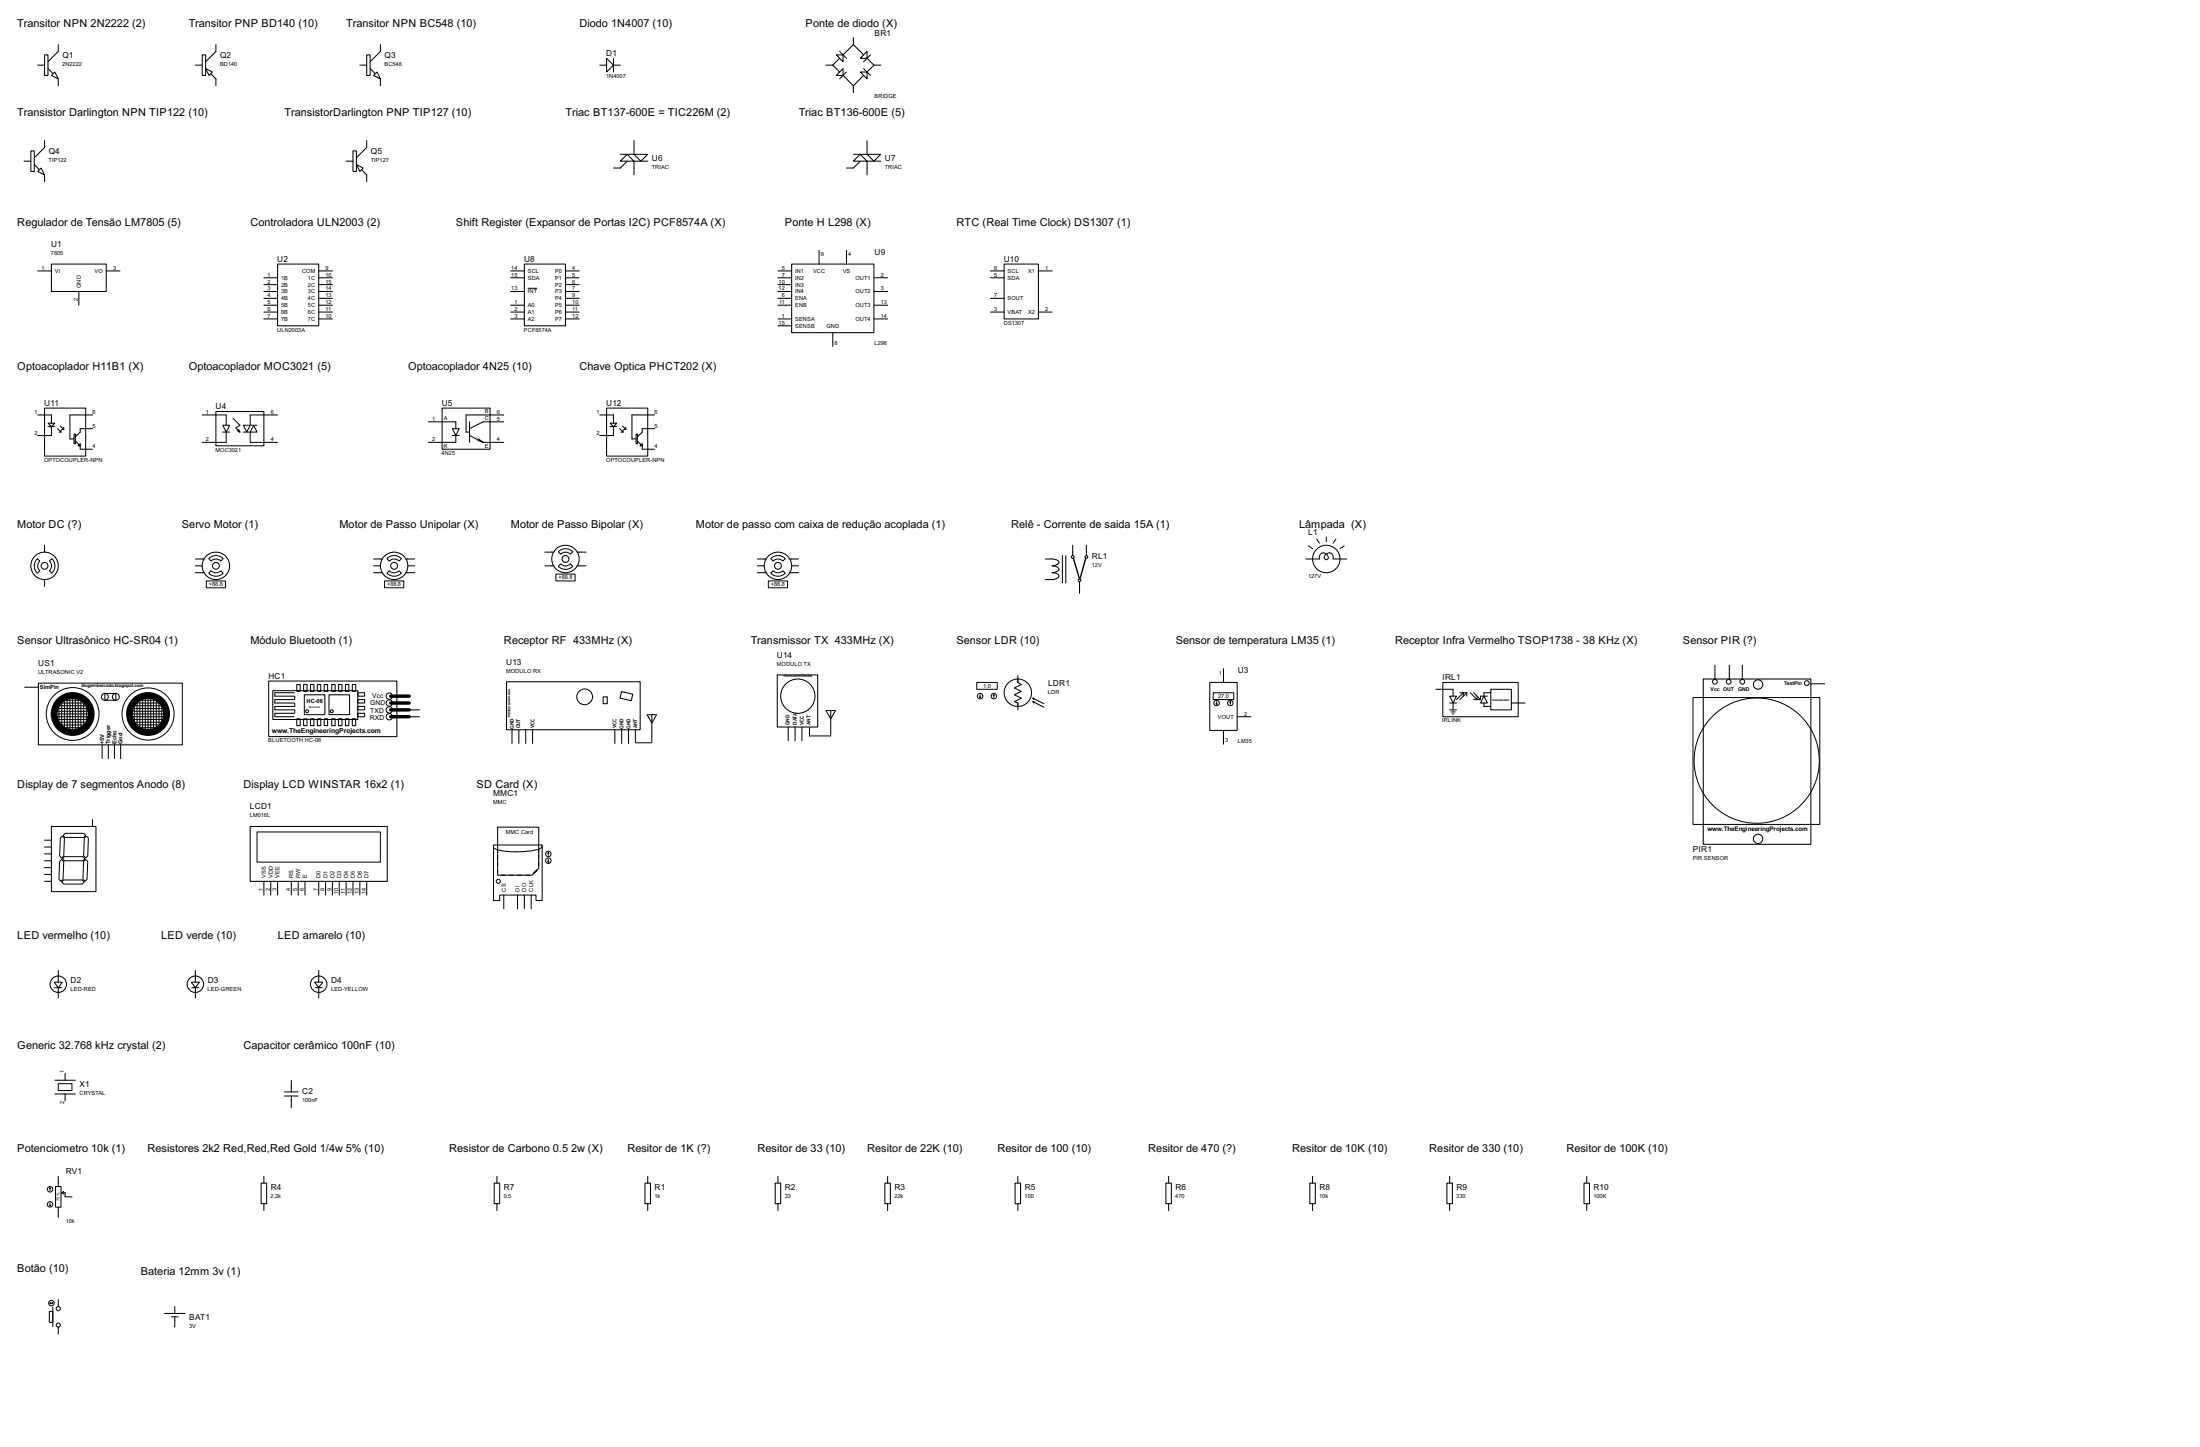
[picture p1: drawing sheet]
<svg xmlns="http://www.w3.org/2000/svg" width="815mm" height="536mm" viewBox="0 0 815 536" stroke-linecap="round" stroke-linejoin="round" font-family="sans-serif">
<g fill="none" stroke="#000" stroke-width=".38">
<path d="M21.6 16.5v2.5l-3.8 3.9M80 16.5v2.5l-3.8 3.9M141 16.5v2.5l-3.8 3.9M311.1 19l2.6 2.6M316.2 16.5l-3.8 3.8M316.2 16.5l3.8 3.8M316.2 14v2.5M14 24.1h2.5M16.5 20.3h1.3v7.6h-1.3zM17.8 25.4l1.8 1.8M19 27.9l1.3-1.2 1.3 2.5zM21.6 29.2v2.5"/>
<path d="M72.4 24.1h2.5M74.9 20.3h1.3v7.6h-1.3zM76.2 25.4l2.5 1.3-1.2 1.2zM78.2 27.4l1.8 1.8v2.5M133.3 24.1h2.6M135.9 20.3h1.3v7.6h-1.3zM137.2 25.4l1.7 1.8M138.4 27.9l1.3-1.2 1.3 2.5zM141 29.2v2.5M222.2 24.1h2.6M224.8 21.6l2.5 2.5-2.5 2.6zM227.3 24.1h2.6"/>
<path d="M227.3 21.6v5.1M306.1 24.1h2.5M308.6 24.1l2.5 2.6M309.9 20.3h2.5v2.6zM309.9 27.9l2.5-2.5v2.5zM311.1 21.6l-2.5 2.5M312.4 27.9l3.8 3.8M313.7 26.7l-2.6 2.5M316.2 31.7v2.6M318.8 26.7h2.5v2.5zM318.8 21.6l2.5-2.6v2.6zM320 25.4l2.6 2.5"/>
<path d="M320 27.9l-3.8 3.8M321.3 21.6l2.5 2.5M322.6 20.3l-2.6 2.6M323.8 24.1h2.6M323.8 24.1l-2.5 2.6M8.9 59.7h2.5M11.4 55.9h1.3v7.6h-1.3zM16.5 52.1v2.5l-3.8 3.8M128.3 59.7h2.5M130.8 55.9h1.3v7.6h-1.3zM135.9 52.1v2.5l-3.8 3.8M229.9 59.7l2.5-2.6 2.5 2.6z"/>
<path d="M232.4 59.7l-2.5 2.5h-2.6M234.9 57.1h5.1l-2.5 2.6zM234.9 52.1v5h-5M240 59.7h-5.1v5.1M316.2 59.7l2.6-2.6 2.5 2.6zM318.8 59.7l-2.6 2.5h-2.5M321.3 57.1h5.1l-2.6 2.6zM321.3 52.1v5h-5.1M326.4 59.7h-5.1v5.1M12.7 61l1.8 1.7M14 63.5l1.2-1.3 1.3 2.6zM16.5 64.8v2.5"/>
<path d="M132.1 61l2.5 1.2-1.3 1.3zM134.1 63l1.8 1.8v2.5M19 97.8h20.4v10.1h-20.4zM102.9 97.8h15.2v22.8h-15.2zM194.3 97.8h15.2v22.8h-15.2zM293.4 97.8h30.4v25.4h-30.4zM303.5 92.7v5.1M313.7 92.7v5.1M372.1 97.8h12.7v20.3h-12.7zM14 100.3h5M29.2 107.9v5.1M39.4 100.3h5"/>
<path d="M97.8 102.9h5.1M97.8 105.4h5.1M97.8 107.9h5.1M97.8 110.5h5.1M97.8 113h5.1M97.8 115.6h5.1M97.8 118.1h5.1M118.1 100.3h5.1M118.1 102.9h5.1M118.1 105.4h5.1M118.1 107.9h5.1M118.1 110.5h5.1"/>
<path d="M118.1 113h5.1M118.1 115.6h5.1M118.1 118.1h5.1M189.2 100.3h5.1M189.2 102.9h5.1M189.2 107.9h5.1M189.2 113h5.1M189.2 115.6h5.1M189.2 118.1h5.1M209.5 100.3h5.1M209.5 102.9h5.1M209.5 105.4h5.1"/>
<path d="M209.5 107.9h5.1M209.5 110.5h5.1M209.5 113h5.1M209.5 115.6h5.1M209.5 118.1h5.1M288.3 100.3h5.1M288.3 102.9h5.1M288.3 105.4h5.1M288.3 107.9h5.1M288.3 110.5h5.1M288.3 113h5.1M288.3 118.1h5.1"/>
<path d="M323.8 102.9h5.1M323.8 107.9h5.1M323.8 113h5.1M323.8 118.1h5.1M367 100.3h5.1M367 102.9h5.1M367 110.5h5.1M367 115.6h5.1M384.8 100.3h5.1M384.8 115.6h5.1M288.3 120.6h5.1M308.6 123.2v5.1"/>
<path d="M14 153.7h5v3M16.5 151.1h15.2v17.8h-15.2zM17.8 156.7h2.5l-1.3 1.3zM17.8 158h2.5M19 158v3.3h-5M21.3 158.7l1.3 1.3M22.4 157.7l1.2 1.3M22.6 159.3v.7M22.9 159h.7M23.6 158.2v.8M34.3 153.7h-8.4v8.9h1.5M34.3 158.7h-4.6v1.3l-1.8 1.8"/>
<path d="M74.9 153.7h5.1M80 152.4h17.8v12.7h-17.8zM97.8 153.7h5.1M158.7 156.2h10.2v2.5M163.8 151.1h17.8v15.3h-17.8zM167.6 158.7h2.6l-1.3 2.6zM174 156.2v7.6M186.7 153.7h-14v6.3h1.3M186.7 156.2h-7.6l-5.1 2.5M222.2 153.7h5.1v3M224.8 151.1h15.2v17.8h-15.2zM226.1 156.7h2.5l-1.3 1.3z"/>
<path d="M226.1 158h2.5M227.3 158v3.3h-5.1M229.6 158.7l1.3 1.3M230.6 157.7l1.3 1.3M230.9 159.3v.7M231.1 159h.8M231.9 158.2v.8M242.6 153.7h-8.4v8.9h1.5M242.6 158.7h-4.6v1.3l-1.8 1.8M21.8 160h.8M27.4 160.8h.5v3.5h-.5zM27.9 163.3l1.8 1.8h-.7l.7-.8v2.1h4.6"/>
<path d="M74.9 163.8h5.1M82.5 160h2.6M97.8 163.8h5.1M167.6 161.3h2.6M168.9 161.3v2.5h-10.2M174 161.3l5.1 2.5M177 163.1l2.1 .7M177.3 162.6l1.8 1.2M179.1 163.8h7.6M230.1 160h.8M235.7 160.8h.5v3.5h-.5zM236.2 163.3l1.8 1.8h-.8l.8-.8v2.1h4.6"/>
<path d="M16.5 201.9v2.6M16.5 214.6v2.6M72.4 207h3.3M72.4 212.1h3.3M72.4 209.5h2.5M138.4 207h3.3M138.4 212.1h3.3M138.4 209.5h2.6M150.4 207h3.3M150.4 212.1h3.3M151.1 209.5h2.6M201.9 209.5h3.3"/>
<path d="M201.9 204.5h3.3M213.9 209.5h3.3M213.9 204.5h3.3M280.7 207h3.3M280.7 212.1h3.3M280.7 209.5h2.5M292.6 207h3.3M292.6 212.1h3.3M293.4 209.5h2.5M387.3 207l3.2 .1 1.1 .3a.88 .88 0 0 1 .8 .8 .88 .88 0 0 1-.8 .9l-1.7 .4 1.7 .4a.88 .88 0 0 1 .8 .9 .88 .88 0 0 1-.8 .8l-1.7 .5 1.7 .3a.88 .88 0 0 1 .8 .9 .88 .88 0 0 1-.8 .9 7 7 0 0 1-4.3 .4M393.7 205.7v10.2M395 205.7v10.2"/>
<path d="M397.5 201.9v3.8M400 215.4v4.3M402.6 201.9v3.8M483.9 207h2.5M496.6 207h2.5M9.1 254.5h5.1M14.2 253h53.4v22.8h-53.4zM22.1 259.3h8.6M22.9 259.6v9.4M23.9 259.3v10.4M24.9 258.6v11.7M25.9 258.6v11.9"/>
<path d="M26.9 258.6v12.4M27.9 258.6v12.4M29 258.1v12.7M30 259.1v11.7M38.9 256.8h4v2.5h-4zM50.5 259.3h8.2M50.8 259.6v9.4M51.8 259.1v10.6M52.8 258.3v12M53.8 258.3v12.2M54.9 258.3v12.2M55.9 258.3v12.2"/>
<path d="M56.9 258.6v11.7M57.9 259.1v10.6M99.6 252.2h47.5v20.6h-47.5zM101.1 255.8h31.5v10.6h-31.5zM109 259.1h-7.1v1.2h7.1M109 256.5h-7.1v1.3h7.1M109.2 257.8v1.3M110 253.5h1.3v2.5h-1.3zM112.5 253.5h1.3v2.5h-1.3zM112.8 257.3h7.6v7.4h-7.6zM115.1 253.5h1.2v2.5h-1.2zM117.6 253.5h1.3v2.5h-1.3z"/>
<path d="M120.1 253.5h1.3v2.5h-1.3zM121.9 257.3h7.6v7.4h-7.6zM122.9 253.5h1.3v2.5h-1.3zM125.5 253.5h1.2v2.5h-1.2zM128 253.5h1.3v2.5h-1.3zM130.6 253.5h1.2v2.5h-1.2zM132.6 256.5h2.5v1.3h-2.5zM132.6 259.1h2.5v1.2h-2.5zM187.7 252.5h49.5v17.8h-49.5zM223.5 258.1h1.5v2.5h-1.5zM230.3 256.1l4.2 1-.6 2.4-4.2-1zM288 249.9h15v19.3h-15z"/>
<path d="M377.2 250.2v2.5l1.3 .8-2.6 1.3 2.6 1.2-2.6 1.3 2.6 1.3-2.6 1.2 1.3 .5v2.6M382.8 259.8l4 2.1M382.8 259.8l.2 .5M382.8 259.8h.5M382.8 258.6l4 2M382.8 258.6l.2 .5M382.8 258.6h.5M448.3 252.7h10.2v17.8h-10.2zM453.4 247.6v5.1M532.1 255.3h6.4v2.5M534.7 252.7h27.9v12.7h-27.9zM537.2 257.8h2.5l-1.2 2.5z"/>
<path d="M541 256.5h2.6M542.3 257.8v-1.3l-2.6 2.6M543.6 256.5l-2.6 2.6M543.6 256.5v1.3M544.8 256.5l2.6 2.6v-1.3M546.1 259.1h2.5M546.1 256.5l2.5 2.6M549.9 257.8l1.3 2.5h-2.6zM551.2 257.8h-2.6v1.3M552.4 255.3h7.7v7.6h-7.7zM552.4 256.5h-2.5v1.3M631.2 251.5h39.9v61.2h-39.9z"/>
<path d="M635.5 246.4v5.1M640.8 246.4v5.1M645.7 246.4v5.1M671.1 253.2h5M19.8 265.4h13M20.3 263.4h12.7M20.3 262.4h12.5M20.3 266.4h12.2M20.6 264.4h12.2M20.8 261.4h11.7M20.8 260.3h10.9M20.8 267.5h11.5"/>
<path d="M21.1 268.5h10.9M21.1 269.5h10.4M21.8 261.1v6.6M31 260.3v9.7M32 261.4v6.6M37.8 275.8v5.1M40.1 275.8v5.1M42.4 275.8v5.1M44.7 275.8v5.1M48.3 262.4h12.2M48.8 264.4h12.7M48.8 263.4h12.4"/>
<path d="M48.8 265.4h12.4M49 261.4h11.5M49 260.3h10.4M49 266.4h11.7M49.5 267.5h11.5M49.8 261.1v5.9M50 268.5h9.7M50.8 269.5h7.6M58.9 260.3v8.7M59.9 260.9v7.1M109 264.2h-7.1v1.2h7.1M109 261.6h-7.1v1.3h7.1"/>
<path d="M109.2 260.3v1.3M109.2 262.9v1.3M110 266.2h1.3v2.5h-1.3zM112.5 266.2h1.3v2.5h-1.3zM115.1 266.2h1.2v2.5h-1.2zM117.6 266.2h1.3v2.5h-1.3zM120.1 266.2h1.3v2.5h-1.3zM122.9 266.2h1.3v2.5h-1.3zM125.5 266.2h1.2v2.5h-1.2zM128 266.2h1.3v2.5h-1.3zM130.6 266.2h1.2v2.5h-1.2zM132.6 261.6h2.5v1.3h-2.5z"/>
<path d="M132.6 264.2h2.5v1.2h-2.5zM150.4 265.4h5M150.4 262.9h5M189.7 270.3v5M192.3 270.3v5M194.8 270.3v5M197.4 270.3v5M227.8 270.3v5M230.4 270.3v5M232.9 270.3v5M235.5 270.3v4.8M235.7 275.1h5.6"/>
<path d="M239.8 264.7l1.8 3M240 264.7h3.1M241.6 264.7v2.8M241.6 267.7v7.4M243.3 264.7l-1.7 3M292.1 269.2v5.1M294.6 269.2v5.1M297.2 269.2v5.1M300 269.5v3h7.8M306.1 263.1l1.7 3.1M306.3 263.1h3.1M307.8 263.1v2.8"/>
<path d="M307.8 266.2v6.1M309.6 263.1l-1.8 3.1M453.4 270.5v5.1M458.5 265.4h5M537.2 260.3h2.5M537.2 262.9h2.5M537.7 263.7h1.5M538.2 264.4h.5M538.5 260.3v2.6M549.9 260.3v1.3h2.5M560.1 260.3h5M16.5 311.1h2.5"/>
<path d="M16.5 313.7h2.5M16.5 316.2h2.5M16.5 318.8h2.5M19 306.1h16.6v24.1h-16.6zM34.3 303.5v2.6M92.7 306.1h50.8v20.3h-50.8zM182.9 312.9h18v20.6h-2.3v-2h-13.4v2h-2.3zM184.4 306.3h15.2v15.3l-2.5 2.5h-12.7zM184.4 314.5v1.2M184.4 316.7v1.3M184.4 319.5v1.3M199.6 314.5v1.2"/>
<path d="M199.6 316.7v1.3M199.6 319.3v1.2M200.9 313.4a4.5 4.5 0 0 1-3.9 1.7 28.3 28.3 0 0 1-13.7-.9l-.4-.5M16.5 321.3h2.5M16.5 323.8h2.5M16.5 326.4h2.5M97.8 326.4v5.1M100.3 326.4v5.1M102.9 326.4v5.1M107.9 326.4v5.1M110.5 326.4v5.1M113 326.4v5.1"/>
<path d="M118.1 326.4v5.1M120.6 326.4v5.1M123.2 326.4v5.1M125.7 326.4v5.1M128.3 326.4v5.1M130.8 326.4v5.1M133.3 326.4v5.1M135.9 326.4v5.1M184.4 322.3v1.3M185.7 324.1h1.5M186.7 331.5v5M188.7 324.1h1.5"/>
<path d="M191.8 324.1h1.5M191.8 331.5v5M194.3 331.5v5M194.8 324.1h1.5M196.8 331.5v5M198.6 322.6l-1 1M21.6 359.4v4.3M72.4 359.4v4.3M118.1 359.4v4.3M20.1 363.7h3l-1.5 2.1zM20.3 365.8h2.6M21.6 365.8v3.8"/>
<path d="M70.9 363.7h3l-1.5 2.1zM71.1 365.8h2.6M72.4 365.8v3.8M116.6 363.7h3l-1.5 2.1zM116.8 365.8h2.6M118.1 365.8v3.8M24.1 397.5v2.5M20.3 400h7.6M20.3 405.1h7.6M21.6 401.3h5.1v2.6h-5.1zM24.1 405.1v2.6M105.4 405.9h5.1"/>
<path d="M105.4 404.4h5.1M107.9 400v4.4M107.9 405.9v4.3M20.6 439.4h2v7.6h-2zM21.6 435.6v3.8M96.8 438.1h2v7.7h-2zM97.8 435.6v2.5M183.1 438.1h2.1v7.7h-2.1zM184.1 435.6v2.5M239 438.1h2v7.7h-2zM240 435.6v2.5M287.3 438.1h2v7.7h-2z"/>
<path d="M288.3 435.6v2.5M327.9 438.1h2v7.7h-2zM328.9 435.6v2.5M376.2 438.1h2v7.7h-2zM377.2 435.6v2.5M432.1 438.1h2v7.7h-2zM433.1 435.6v2.5M485.4 438.1h2v7.7h-2zM486.4 435.6v2.5M536.2 438.1h2v7.7h-2zM537.2 435.6v2.5M587 438.1h2v7.7h-2z"/>
<path d="M588 435.6v2.5M21.6 447v3.8M22.9 441.7l.7 .5M22.9 441.7h1.2v1.5h2.6M23.6 441.2l-.7 .5M97.8 445.8v2.5M184.1 445.8v2.5M240 445.8v2.5M288.3 445.8v2.5M328.9 445.8v2.5M377.2 445.8v2.5M433.1 445.8v2.5"/>
<path d="M486.4 445.8v2.5M537.2 445.8v2.5M588 445.8v2.5M18.3 485.6h1.3v4.1h-1.3zM19.6 484.1v7.1M21.6 481.3v2.6M21.6 491.5v2.5M61 486.4h7.6M63.5 487.7h2.5M64.8 483.9v2.5M64.8 487.7v3.8"/>
<circle cx="16.5" cy="209.5" r="5.1"/>
<circle cx="16.5" cy="209.6" r="1.27"/>
<circle cx="80" cy="209.5" r="5.1"/>
<circle cx="80" cy="209.6" r="1.27"/>
<circle cx="146" cy="209.5" r="5.1"/>
<circle cx="146" cy="209.6" r="1.27"/>
<circle cx="209.5" cy="207" r="5.1"/>
<circle cx="209.5" cy="207" r="1.27"/>
<circle cx="288.3" cy="209.5" r="5.1"/>
<circle cx="288.3" cy="209.6" r="1.27"/>
<circle cx="397.5" cy="206.2" r=".51"/>
<circle cx="400" cy="214.9" r=".51"/>
<circle cx="402.6" cy="206.2" r=".51"/>
<circle cx="491.5" cy="207" r="5.1"/>
<circle cx="38.9" cy="258.1" r="1.27"/>
<circle cx="42.9" cy="258.1" r="1.27"/>
<circle cx="216.7" cy="258.1" r="2.92"/>
<circle cx="295.7" cy="257.8" r="6.4"/>
<circle cx="377.2" cy="256.5" r="5.1"/>
<circle cx="651.5" cy="253.5" r="1.74"/>
<circle cx="651.5" cy="310.6" r="1.74"/>
<circle cx="21.6" cy="364.5" r="3"/>
<circle cx="72.4" cy="364.5" r="3"/>
<circle cx="118.1" cy="364.5" r="3"/>
<circle cx="21.6" cy="490.7" r=".76"/>
<circle cx="21.6" cy="484.6" r=".76"/>
</g>
<g fill="none" stroke="#000" stroke-width=".37">
<path d="M195.6 106.8h3.4M80 153.7h3.8v3.8M82.5 157.5h2.6l-1.3 2.5zM86.4 154.9l2.5 2.6-1.5 1 1.5 1.5M87.9 159.5l1 .5M88.4 159l.5 1M90.2 157.5h2.5l-1.3 2.5zM94 157.5l1.2 2.5h-2.5zM97.8 153.7h-5.1v3.8h2.5M83.8 160v3.8h-3.8M90.2 160h2.5v3.8h5.1M487.9 199.6l1 1.6"/>
<path d="M491.5 198.9v1.8M495 199.6l-1 1.6M13.8 206.9l.9 .9-.7 1.5 .1 1.1 .6 1-.9 .9a3.7 3.7 0 0 1 0-5.4zM18.3 207.8l.9-.9a3.7 3.7 0 0 1 0 5.4l-.9-.9 .8-1.6-.1-1zM76.5 215.1h7.1v2.6h-7.1zM77.3 212.3l.9-.9 1 .6 1.1 .1 1.5-.7 .9 .9a3.7 3.7 0 0 1-5.4 0zM77.3 206.9a3.7 3.7 0 0 1 5.4 0l-.9 .9-.9-.7-1.1-.1-1.6 .8zM142.5 215.1h7.1v2.6h-7.1zM143.4 212.3l.9-.9 1 .6 1 .1 1.6-.7 .9 .9a3.7 3.7 0 0 1-5.4 0zM143.4 206.9a3.7 3.7 0 0 1 5.4 0l-.9 .9-1-.7-1.1-.1-1.5 .8zM206 212.6h7.1v2.5h-7.1zM206.9 209.7l.9-.9 1 .7 1 .1 1.6-.8 .9 .9a3.7 3.7 0 0 1-5.4 0z"/>
<path d="M206.9 204.3a3.7 3.7 0 0 1 5.4 0l-.9 .9-1-.6-1.1-.1-1.5 .7zM284.7 215.1h7.1v2.6h-7.1zM285.6 212.3l.9-.9 1 .6 1.1 .1 1.5-.7 .9 .9a3.7 3.7 0 0 1-5.4 0zM285.6 206.9a3.7 3.7 0 0 1 5.4 0l-.9 .9-1-.7-1.1-.1-1.5 .8zM484.9 202.2l1.5 1M486.4 207h2.5a1.65 1.65 0 0 1 1.6-2.2 1.65 1.65 0 0 1 1.6 2.2 .81 .81 0 0 1-1.2 0 .81 .81 0 0 1 0-1.2 1.66 1.66 0 0 1 2.2-.9 1.66 1.66 0 0 1 .9 2.1h2.6M498.1 202.2l-1.5 1M361.9 252.7h7.7v2.6h-7.7zM363 258.1l.2 .2M363.2 257.3v1M363.5 258.1l-.3 .2M368.3 257.3l-.3 .3"/>
<path d="M368.3 257.3l.3 .3M368.3 257.3v1M449.6 256.5h7.6v2.6h-7.6zM450.8 259.8v1.1M455.9 259.8l-.2 .3M455.9 259.8l.3 .3M455.9 259.8v1.1M627.4 258.3h47v47h-47zM450.6 260.6l.2 .3M451.1 260.6l-.3 .3M22.4 310.4l.7-.8 .8 .8-.3 6.6-.7 .8-.8-.8zM22.9 318.3l.7 .7-.2 6.6-.8 .8-.8-.8 .3-6.6z"/>
<path d="M23.1 318l.8-.8h6.8l.8 .8-.8 .8h-6.8zM23.4 309.4l.7-.8h6.9l.7 .8-.7 .7h-6.9zM31.2 310.4l.8-.8 .8 .8-.3 6.6-.8 .8-.7-.8zM31.7 318.3l.8 .7-.2 6.6-.8 .8-.8-.8 .3-6.6zM95.2 308.1h45.8v11.2h-45.8zM202.9 319l.3 .3M203.2 315.7l.3 .3M203.2 315.7l-.3 .3M203.2 315.7v1M203.2 318.3v1M203.5 319l-.3 .3M23.6 325.9h6.9l.7 .7-.7 .8h-6.9l-.7-.8z"/>
<path d="M18.5 439.9l-.2 .3M18.5 439.9l.3 .3M18.5 439.9v1M18.3 446.3l.2 .2M18.5 445.5v1M18.8 446.3l-.3 .2M18.5 482.6h1.1M18.5 482.6l.3 .3M18.8 482.3l-.3 .3M19.3 482.3l.3 .3M19.6 482.6l-.3 .3"/>
<circle cx="144.3" cy="257.8" r="1.19"/>
<circle cx="363.2" cy="257.8" r="1.02"/>
<circle cx="368.3" cy="257.8" r="1.02"/>
<circle cx="635.5" cy="252.5" r=".89"/>
<circle cx="640.6" cy="252.5" r=".89"/>
<circle cx="645.7" cy="252.5" r=".89"/>
<circle cx="669.5" cy="253" r=".89"/>
<circle cx="26.9" cy="264.4" r="9.8"/>
<circle cx="54.9" cy="264.4" r="9.7"/>
<circle cx="113.8" cy="263.4" r=".55"/>
<circle cx="122.9" cy="263.4" r=".55"/>
<circle cx="144.3" cy="260.4" r="1.19"/>
<circle cx="144.3" cy="265.4" r="1.19"/>
<circle cx="144.3" cy="262.9" r="1.19"/>
<circle cx="450.8" cy="260.4" r="1.02"/>
<circle cx="455.9" cy="260.4" r="1.02"/>
<circle cx="651" cy="281.7" r="23.2"/>
<circle cx="203.2" cy="316.2" r="1.02"/>
<circle cx="203.2" cy="318.8" r="1.02"/>
<circle cx="184.7" cy="326.4" r=".76"/>
<circle cx="18.5" cy="440.4" r="1.02"/>
<circle cx="18.5" cy="446" r="1.02"/>
<circle cx="19" cy="482.6" r="1.02"/>
</g>
<g fill="none" stroke="#000" stroke-width="2.5">
<circle cx="26.9" cy="264.4" r="6.9"/>
<circle cx="54.9" cy="264.4" r="6.9"/>
</g>
<path d="M144.8 257.8h6.8M144.8 260.3h6.8M144.8 262.9h6.8M144.8 265.4h6.8" fill="none" stroke="#000" stroke-width="1.3"/>
<path d="M397.8 206.8l2.2 7.6M402.3 206.8l-2 7.3" fill="none" stroke="#000" stroke-width=".51"/>
<path d="M198.9 322.3l-1 1" fill="none" stroke="#000" stroke-width=".63"/>
<g font-size="4.5">
<text x="6.4" y="10">Transitor NPN 2N2222 (2)</text>
<text x="69.9" y="10">Transitor PNP BD140 (10)</text>
<text x="128.3" y="10">Transitor NPN BC548 (10)</text>
<text x="214.7" y="10">Diodo 1N4007 (10)</text>
<text x="298.5" y="10">Ponte de diodo (X)</text>
<text x="6.4" y="43">Transistor Darlington NPN TIP122 (10)</text>
<text x="105.5" y="43">TransistorDarlington PNP TIP127 (10)</text>
<text x="209.6" y="43">Triac BT137-600E = TIC226M (2)</text>
<text x="296" y="43">Triac BT136-600E (5)</text>
<text x="6.4" y="83.7">Regulador de Tensão LM7805 (5)</text>
<text x="92.8" y="83.7">Controladora ULN2003 (2)</text>
<text x="169" y="83.7">Shift Register (Expansor de Portas I2C) PCF8574A (X)</text>
<text x="290.9" y="83.7">Ponte H L298 (X)</text>
<text x="354.4" y="83.7">RTC (Real Time Clock) DS1307 (1)</text>
<text x="6.4" y="137">Optoacoplador H11B1 (X)</text>
<text x="69.9" y="137">Optoacoplador MOC3021 (5)</text>
<text x="151.2" y="137">Optoacoplador 4N25 (10)</text>
<text x="214.7" y="137">Chave Optica PHCT202 (X)</text>
<text x="6.4" y="195.4">Motor DC (?)</text>
<text x="67.4" y="195.4">Servo Motor (1)</text>
<text x="125.8" y="195.4">Motor de Passo Unipolar (X)</text>
<text x="189.3" y="195.4">Motor de Passo Bipolar (X)</text>
<text x="257.9" y="195.4">Motor de passo com caixa de redução acoplada (1)</text>
<text x="374.7" y="195.4">Relê - Corrente de saida 15A (1)</text>
<text x="481.4" y="195.4">Lâmpada (X)</text>
<text x="6.4" y="238.6">Sensor Ultrasônico HC-SR04 (1)</text>
<text x="92.8" y="238.6">Módulo Bluetooth (1)</text>
<text x="186.8" y="238.6">Receptor RF 433MHz (X)</text>
<text x="278.2" y="238.6">Transmissor TX 433MHz (X)</text>
<text x="354.4" y="238.6">Sensor LDR (10)</text>
<text x="435.7" y="238.6">Sensor de temperatura LM35 (1)</text>
<text x="517" y="238.6">Receptor Infra Vermelho TSOP1738 - 38 KHz (X)</text>
<text x="623.6" y="238.6">Sensor PIR (?)</text>
<text x="6.4" y="291.9">Display de 7 segmentos Anodo (8)</text>
<text x="90.2" y="291.9">Display LCD WINSTAR 16x2 (1)</text>
<text x="176.6" y="291.9">SD Card (X)</text>
<text x="6.4" y="347.8">LED vermelho (10)</text>
<text x="59.8" y="347.8">LED verde (10)</text>
<text x="102.9" y="347.8">LED amarelo (10)</text>
<text x="6.4" y="388.5">Generic 32.768 kHz crystal (2)</text>
<text x="90.2" y="388.5">Capacitor cerâmico 100nF (10)</text>
<text x="6.4" y="426.6">Potenciometro 10k (1)</text>
<text x="54.7" y="426.6">Resistores 2k2 Red,Red,Red Gold 1/4w 5% (10)</text>
<text x="166.4" y="426.6">Resistor de Carbono 0.5</text>
<text x="211.7" y="426.6">2w (X)</text>
<text x="232.5" y="426.6">Resitor de 1K (?)</text>
<text x="280.7" y="426.6">Resitor de 33 (10)</text>
<text x="321.4" y="426.6">Resitor de 22K (10)</text>
<text x="369.6" y="426.6">Resitor de 100 (10)</text>
<text x="425.5" y="426.6">Resitor de 470 (?)</text>
<text x="478.9" y="426.6">Resitor de 10K (10)</text>
<text x="529.7" y="426.6">Resitor de 330 (10)</text>
<text x="580.5" y="426.6">Resitor de 100K (10)</text>
<text x="6.4" y="471">Botão (10)</text>
<text x="52.1" y="472.3">Bateria 12mm 3v (1)</text>
</g>
<g font-size="3.4">
<text x="324.1" y="13.2">BR1</text>
<text x="23.1" y="21.6">Q1</text>
<text x="81.5" y="21.6">Q2</text>
<text x="142.5" y="21.6">Q3</text>
<text x="224.7" y="20.8">D1</text>
<text x="18" y="57.2">Q4</text>
<text x="137.4" y="57.2">Q5</text>
<text x="241.6" y="59.7">U6</text>
<text x="327.9" y="59.7">U7</text>
<text x="18.9" y="91.5">U1</text>
<text x="324.1" y="94.4">U9</text>
<text x="102.8" y="97">U2</text>
<text x="194.2" y="97">U8</text>
<text x="372" y="97">U10</text>
<text x="16.4" y="150.3">U11</text>
<text x="79.9" y="151.6">U4</text>
<text x="163.7" y="150.3">U5</text>
<text x="224.7" y="150.3">U12</text>
<text x="484.8" y="198.1">L1</text>
<text x="404.6" y="207.1">RL1</text>
<text x="287.9" y="243.6">U14</text>
<text x="14.1" y="246.7">US1</text>
<text x="99.5" y="251.4">HC1</text>
<text x="187.6" y="246.2">U13</text>
<text x="458.7" y="249.4">U3</text>
<text x="534.5" y="251.9">IRL1</text>
<text x="388.4" y="254">LDR1</text>
<text x="92.6" y="299.7">LCD1</text>
<text x="182.8" y="294.9">MMC1</text>
<text x="627.3" y="315.6">PIR1</text>
<text x="26.2" y="364">D2</text>
<text x="77" y="364">D3</text>
<text x="122.7" y="364">D4</text>
<text x="29.5" y="402.6">X1</text>
<text x="112" y="405.1">C2</text>
<text x="24.4" y="434.8">RV1</text>
<text x="100.3" y="440.7">R4</text>
<text x="186.7" y="440.7">R7</text>
<text x="242.6" y="440.7">R1</text>
<text x="290.8" y="440.7">R2</text>
<text x="331.5" y="440.7">R3</text>
<text x="379.7" y="440.7">R5</text>
<text x="435.6" y="440.7">R6</text>
<text x="488.9" y="440.7">R8</text>
<text x="539.7" y="440.7">R9</text>
<text x="590.5" y="440.7">R10</text>
<text x="70.1" y="488.9">BAT1</text>
</g>
<g font-size="2.8">
<text x="137.2" y="261.2">GND</text>
<text x="137.2" y="264">TXD</text>
<text x="137.9" y="258.7">Vcc</text>
<text x="137.1" y="266.5">RXD</text>
<text x="100.8" y="271.6">www.TheEngineeringProjects.com</text>
</g>
<text font-size="2.6" x="632.7" y="307.6">www.TheEngineeringProjects.com</text>
<g font-size="2.4">
<text x="14.8" y="255.2">SimPin</text>
<text x="113.6" y="260.3">HC-06</text>
<text x="38.6" y="275.7" transform="rotate(-90 38.6 275.7)">+5V</text>
<text x="40.9" y="275.5" transform="rotate(-90 40.9 275.5)">Trigger</text>
<text x="43.1" y="275.5" transform="rotate(-90 43.1 275.5)">Echo</text>
<text x="45.4" y="275.6" transform="rotate(-90 45.4 275.6)">Gnd</text>
</g>
<g font-size="2.3">
<text x="23.1" y="24.6">2N2222</text>
<text x="81.5" y="24.6">BD140</text>
<text x="142.5" y="24.6">BC548</text>
<text x="224.6" y="28.8">1N4007</text>
<text x="324.1" y="36.4">BRIDGE</text>
<text x="18" y="60.2">TIP122</text>
<text x="137.4" y="60.2">TIP127</text>
<text x="241.5" y="62.7">TRIAC</text>
<text x="327.9" y="62.7">TRIAC</text>
<text x="18.9" y="94.4">7805</text>
<text x="304.2" y="94.9">9</text>
<text x="314.3" y="94.9">4</text>
<text x="15.4" y="99.9">1</text>
<text x="20.4" y="101">VI</text>
<text x="35" y="101">VO</text>
<text x="41.9" y="99.9">3</text>
<text x="111.9" y="101">COM</text>
<text x="120.6" y="99.9">9</text>
<text x="189.5" y="99.9">14</text>
<text x="195.6" y="101">SCL</text>
<text x="205.7" y="101">P0</text>
<text x="212.1" y="99.9">4</text>
<text x="289.7" y="99.9">5</text>
<text x="294.7" y="101">IN1</text>
<text x="301.3" y="101">VCC</text>
<text x="312.3" y="101">VS</text>
<text x="368.4" y="99.9">6</text>
<text x="373.4" y="101">SCL</text>
<text x="381" y="101">X1</text>
<text x="387.3" y="99.9">1</text>
<text x="29.9" y="106.6" transform="rotate(-90 29.9 106.6)">GND</text>
<text x="99.2" y="102.5">1</text>
<text x="99.2" y="105">2</text>
<text x="99.2" y="107.6">3</text>
<text x="104.1" y="103.6">1B</text>
<text x="104.1" y="106.1">2B</text>
<text x="114.1" y="103.6">1C</text>
<text x="114.1" y="106.1">2C</text>
<text x="120.6" y="102.5">16</text>
<text x="120.6" y="105">15</text>
<text x="120.6" y="107.6">14</text>
<text x="189.5" y="102.5">15</text>
<text x="189.5" y="107.6">13</text>
<text x="195.6" y="103.6">SDA</text>
<text x="205.7" y="103.6">P1</text>
<text x="205.7" y="106.1">P2</text>
<text x="212.1" y="102.5">5</text>
<text x="212.1" y="105">6</text>
<text x="212.1" y="107.6">7</text>
<text x="288.5" y="105">10</text>
<text x="288.5" y="107.6">12</text>
<text x="289.7" y="102.5">7</text>
<text x="294.7" y="103.6">IN2</text>
<text x="294.7" y="106.1">IN3</text>
<text x="317" y="103.6">OUT1</text>
<text x="326.4" y="102.5">2</text>
<text x="326.4" y="107.6">3</text>
<text x="368.4" y="102.5">5</text>
<text x="373.4" y="103.6">SDA</text>
<text x="28.8" y="111.6" transform="rotate(-90 28.8 111.6)">2</text>
<text x="99.2" y="110.1">4</text>
<text x="99.2" y="112.6">5</text>
<text x="104.1" y="108.7">3B</text>
<text x="104.1" y="111.2">4B</text>
<text x="104.1" y="113.7">5B</text>
<text x="114.1" y="108.7">3C</text>
<text x="114.1" y="111.2">4C</text>
<text x="114.1" y="113.7">5C</text>
<text x="120.6" y="110.1">13</text>
<text x="120.6" y="112.6">12</text>
<text x="190.6" y="112.6">1</text>
<text x="195.6" y="108.7">INT</text>
<text x="195.6" y="113.7">A0</text>
<text x="205.7" y="108.7">P3</text>
<text x="205.7" y="111.2">P4</text>
<text x="205.7" y="113.7">P5</text>
<text x="212.1" y="110.1">9</text>
<text x="212.1" y="112.6">10</text>
<text x="288.7" y="112.6">11</text>
<text x="289.7" y="110.1">6</text>
<text x="294.7" y="111.2">ENA</text>
<text x="294.7" y="113.7">ENB</text>
<text x="294.7" y="108.7">IN4</text>
<text x="317" y="108.7">OUT2</text>
<text x="317" y="113.7">OUT3</text>
<text x="326.4" y="112.6">13</text>
<text x="368.4" y="110.1">7</text>
<text x="373.4" y="111.2">SOUT</text>
<text x="99.2" y="115.2">6</text>
<text x="99.2" y="117.7">7</text>
<text x="104.1" y="116.3">6B</text>
<text x="104.1" y="118.8">7B</text>
<text x="114.1" y="116.3">6C</text>
<text x="114.1" y="118.8">7C</text>
<text x="120.6" y="115.2">11</text>
<text x="120.6" y="117.7">10</text>
<text x="190.6" y="115.2">2</text>
<text x="190.6" y="117.7">3</text>
<text x="195.6" y="116.3">A1</text>
<text x="195.6" y="118.8">A2</text>
<text x="205.7" y="116.3">P6</text>
<text x="205.7" y="118.8">P7</text>
<text x="212.1" y="115.2">11</text>
<text x="212.1" y="117.7">12</text>
<text x="289.7" y="117.7">1</text>
<text x="294.7" y="118.8">SENSA</text>
<text x="317" y="118.8">OUT4</text>
<text x="326.4" y="117.7">14</text>
<text x="368.4" y="115.2">3</text>
<text x="373.4" y="116.3">VBAT</text>
<text x="381" y="116.3">X2</text>
<text x="387.3" y="115.2">2</text>
<text x="102.7" y="122.8">ULN2003A</text>
<text x="194.2" y="122.8">PCF8574A</text>
<text x="288.5" y="120.3">15</text>
<text x="294.7" y="121.4">SENSB</text>
<text x="306.3" y="121.5">GND</text>
<text x="372" y="120.2">DS1307</text>
<text x="309.2" y="127.6">8</text>
<text x="324.1" y="127.8">L298</text>
<text x="12.8" y="153.3">1</text>
<text x="34.3" y="153.3">6</text>
<text x="76.3" y="153.3">1</text>
<text x="100.3" y="153.3">6</text>
<text x="160.1" y="155.8">1</text>
<text x="164.4" y="155.7">A</text>
<text x="179.6" y="155.7">C</text>
<text x="179.7" y="153.1">B</text>
<text x="184.1" y="155.8">5</text>
<text x="184.1" y="153.3">6</text>
<text x="221.1" y="153.3">1</text>
<text x="242.6" y="153.3">6</text>
<text x="12.8" y="160.9">2</text>
<text x="34.3" y="158.4">5</text>
<text x="221.1" y="160.9">2</text>
<text x="242.6" y="158.4">5</text>
<text x="34.3" y="166">4</text>
<text x="76.3" y="163.4">2</text>
<text x="79.9" y="167.2">MOC3021</text>
<text x="100.3" y="163.4">4</text>
<text x="160.1" y="163.4">2</text>
<text x="164.4" y="165.8">K</text>
<text x="179.7" y="165.8">E</text>
<text x="184.1" y="163.4">4</text>
<text x="242.6" y="166">4</text>
<text x="16.4" y="171">OPTOCOUPLER-NPN</text>
<text x="163.7" y="168.5">4N25</text>
<text x="224.7" y="171">OPTOCOUPLER-NPN</text>
<text x="207" y="214.6">+88.8</text>
<text x="404.6" y="210">12V</text>
<text x="484.8" y="214.2">127V</text>
<text x="77.4" y="217.1">+88.8</text>
<text x="143.5" y="217.1">+88.8</text>
<text x="285.7" y="217.1">+88.8</text>
<text x="14.1" y="249.6">ULTRASONIC V2</text>
<text x="187.6" y="249.1">MODULO RX</text>
<text x="287.9" y="246.6">MODULO TX</text>
<text x="451.6" y="249.8">1</text>
<text x="364.4" y="254.7">1.0</text>
<text x="388.4" y="257">LDR</text>
<text x="451.4" y="258.5">27.0</text>
<text x="190.4" y="269.8" transform="rotate(-90 190.4 269.8)">GND</text>
<text x="192.7" y="269.7" transform="rotate(-90 192.7 269.7)">OUT</text>
<text x="198" y="269.6" transform="rotate(-90 198 269.6)">VCC</text>
<text x="228.5" y="269.6" transform="rotate(-90 228.5 269.6)">VCC</text>
<text x="231.1" y="269.8" transform="rotate(-90 231.1 269.8)">GND</text>
<text x="233.6" y="269.8" transform="rotate(-90 233.6 269.8)">GND</text>
<text x="236.1" y="269.7" transform="rotate(-90 236.1 269.7)">ANT</text>
<text x="292.5" y="268.5" transform="rotate(-90 292.5 268.5)">GND</text>
<text x="295.3" y="268.3" transform="rotate(-90 295.3 268.3)">DATA</text>
<text x="297.9" y="268.4" transform="rotate(-90 297.9 268.4)">VCC</text>
<text x="300.4" y="268.4" transform="rotate(-90 300.4 268.4)">ANT</text>
<text x="451.3" y="266.1">VOUT</text>
<text x="461" y="265">2</text>
<text x="534.5" y="267.5">IRLINK</text>
<text x="99.4" y="274.9">BLUETOOTH HC-06</text>
<text x="454" y="275">3</text>
<text x="458.7" y="275.1">LM35</text>
<text x="182.7" y="297.9">MMC</text>
<text x="92.6" y="302.7">LM016L</text>
<text x="187.5" y="309">MMC Card</text>
<text x="627.3" y="318.6">PIR SENSOR</text>
<text x="98.5" y="325.1" transform="rotate(-90 98.5 325.1)">VSS</text>
<text x="101" y="325.1" transform="rotate(-90 101 325.1)">VDD</text>
<text x="103.6" y="325.1" transform="rotate(-90 103.6 325.1)">VEE</text>
<text x="108.7" y="325.1" transform="rotate(-90 108.7 325.1)">RS</text>
<text x="111.2" y="325.1" transform="rotate(-90 111.2 325.1)">RW</text>
<text x="113.7" y="325.1" transform="rotate(-90 113.7 325.1)">E</text>
<text x="118.8" y="325.1" transform="rotate(-90 118.8 325.1)">D0</text>
<text x="121.4" y="325.1" transform="rotate(-90 121.4 325.1)">D1</text>
<text x="123.9" y="325.1" transform="rotate(-90 123.9 325.1)">D2</text>
<text x="126.4" y="325.1" transform="rotate(-90 126.4 325.1)">D3</text>
<text x="129" y="325.1" transform="rotate(-90 129 325.1)">D4</text>
<text x="131.5" y="325.1" transform="rotate(-90 131.5 325.1)">D5</text>
<text x="134.1" y="325.1" transform="rotate(-90 134.1 325.1)">D6</text>
<text x="136.6" y="325.1" transform="rotate(-90 136.6 325.1)">D7</text>
<text x="97.4" y="330.1" transform="rotate(-90 97.4 330.1)">1</text>
<text x="99.9" y="330.1" transform="rotate(-90 99.9 330.1)">2</text>
<text x="102.5" y="330.1" transform="rotate(-90 102.5 330.1)">3</text>
<text x="107.6" y="330.1" transform="rotate(-90 107.6 330.1)">4</text>
<text x="110.1" y="330.1" transform="rotate(-90 110.1 330.1)">5</text>
<text x="112.6" y="330.1" transform="rotate(-90 112.6 330.1)">6</text>
<text x="117.7" y="330.1" transform="rotate(-90 117.7 330.1)">7</text>
<text x="120.3" y="330.1" transform="rotate(-90 120.3 330.1)">8</text>
<text x="122.8" y="330.1" transform="rotate(-90 122.8 330.1)">9</text>
<text x="125.3" y="331.2" transform="rotate(-90 125.3 331.2)">10</text>
<text x="127.9" y="331" transform="rotate(-90 127.9 331)">11</text>
<text x="130.4" y="331.2" transform="rotate(-90 130.4 331.2)">12</text>
<text x="133" y="331.2" transform="rotate(-90 133 331.2)">13</text>
<text x="135.5" y="331.2" transform="rotate(-90 135.5 331.2)">14</text>
<text x="187.4" y="330.2" transform="rotate(-90 187.4 330.2)">CS</text>
<text x="192.5" y="330.2" transform="rotate(-90 192.5 330.2)">DI</text>
<text x="195" y="330.2" transform="rotate(-90 195 330.2)">DO</text>
<text x="197.6" y="330.2" transform="rotate(-90 197.6 330.2)">CLK</text>
<text x="26.2" y="366.9">LED-RED</text>
<text x="77" y="366.9">LED-GREEN</text>
<text x="122.7" y="366.9">LED-YELLOW</text>
<text x="23.7" y="397.5" transform="rotate(-90 23.7 397.5)">1</text>
<text x="29.5" y="405.6">CRYSTAL</text>
<text x="23.7" y="408.8" transform="rotate(-90 23.7 408.8)">2</text>
<text x="112" y="408.1">100nF</text>
<text x="100.3" y="443.7">2.2k</text>
<text x="186.6" y="443.7">0.5</text>
<text x="242.5" y="443.7">1k</text>
<text x="290.8" y="443.7">33</text>
<text x="331.4" y="443.7">22k</text>
<text x="379.7" y="443.7">100</text>
<text x="435.5" y="443.7">470</text>
<text x="488.9" y="443.7">10k</text>
<text x="539.7" y="443.7">330</text>
<text x="590.5" y="443.7">100K</text>
<text x="24.3" y="452.9">10k</text>
<text x="70.1" y="491.9">3V</text>
</g>
<g font-size="2.2">
<text x="633.9" y="255.9">Vcc OUT GND</text>
<text x="661.2" y="253.6">TestPin</text>
</g>
<text font-size="1.9" x="30.1" y="254.6">blogembarcado.blogspot.com</text>
<text font-size="1.7" x="22.1" y="444.7" transform="rotate(-90 22.1 444.7)">72%</text>
<g font-size="1.6">
<text x="290.4" y="250.9">microcontrolandos</text>
<text x="188.3" y="255.1" transform="rotate(90 188.3 255.1)">microcontrolandos</text>
</g>
<text font-size="1.2" x="553.1" y="259.4">Demodulator</text>
<text font-size="1.1" x="114.4" y="262.2">Bluetooth</text>
</svg>
